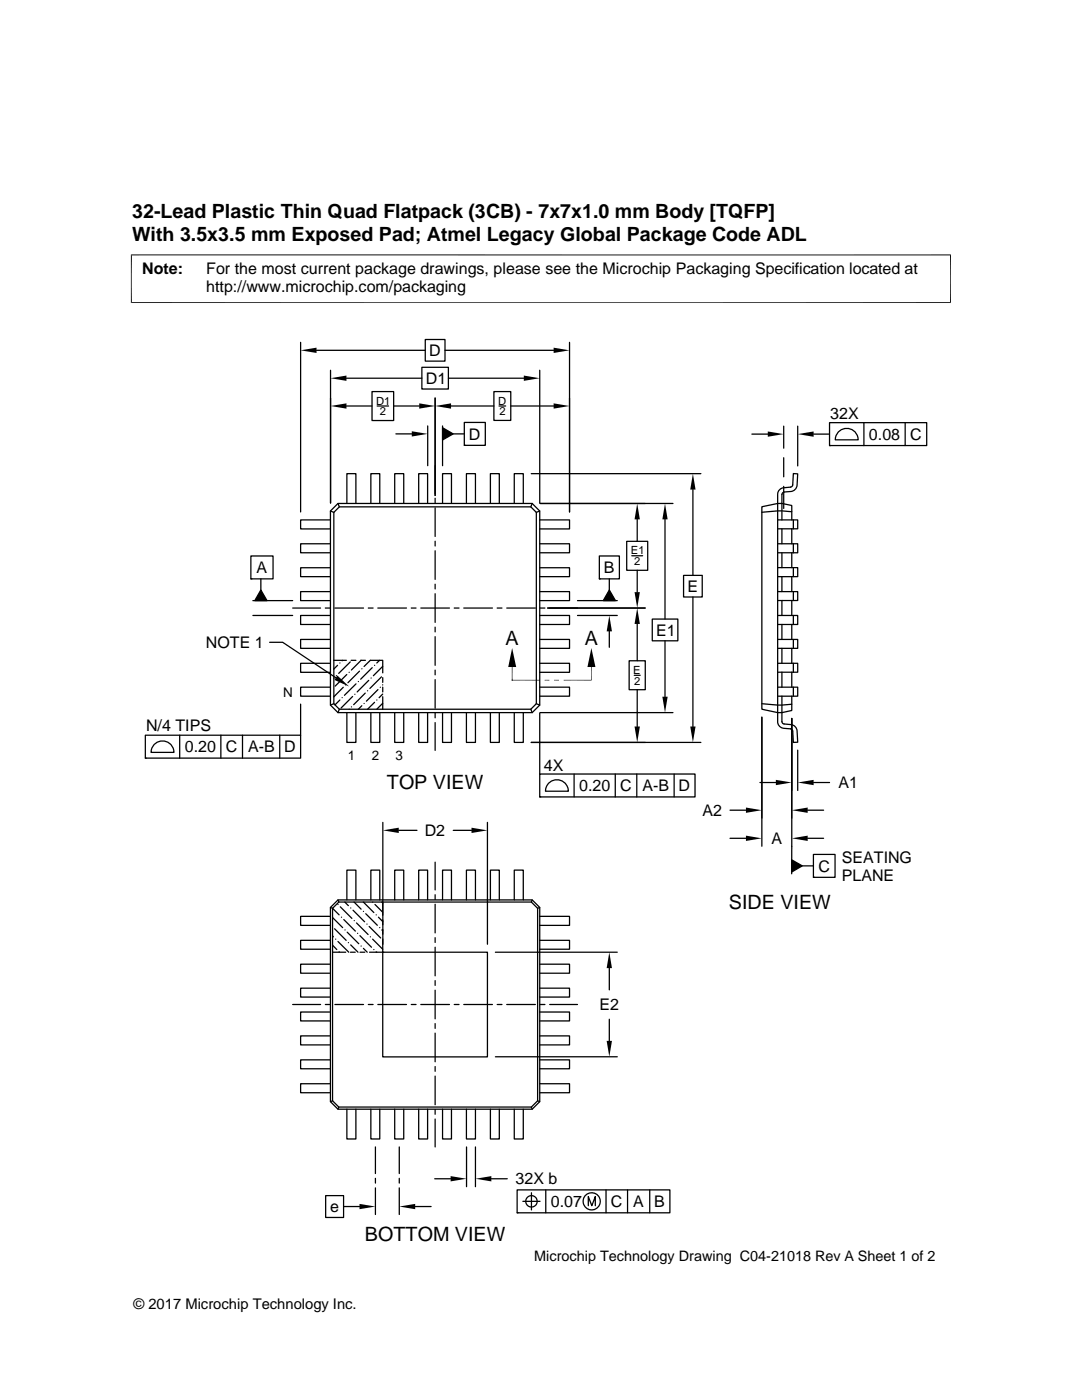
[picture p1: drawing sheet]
<svg xmlns="http://www.w3.org/2000/svg" width="216mm" height="279mm" viewBox="0 0 216 279" stroke-linecap="round" stroke-linejoin="round" font-family="sans-serif">
<g fill="none" stroke="#000" stroke-width=".25">
<path d="M60 68.3v33.9M63.2 69.9h21.7M66 73.9v26.5M69.1 75.5h15.1M74.2 78.1h4.3v5.8h-4.3zM84.2 73.3h5.3v4.3h-5.3zM84.9 67.8h3.9v4.3h-3.9zM86.8 79.4v19.5M88.8 69.9h21.7M89.5 75.5h15M98.6 78.1h3.3v5.8h-3.3zM107.7 73.9v26.5"/>
<path d="M113.6 68.3v33.9M69.1 81h5.1M75.2 81h2.3M78.5 81h5.2M79 86.6h3.2M85.3 85v7.9M86.8 99.4v1M88.3 85v7.9M88.3 85.4l2.1 1.2-2.1 1.2zM90 81h8.6M90.4 86.6h2.2M92.6 84.3h4.2v4.6h-4.2z"/>
<path d="M92.6 88.9h.1M99.6 81h1.3M101.9 81h8.6M106 94.5h33.8M138.3 97.7v17.1M150 86.6h3.2M156.4 85v4.5M156.4 91.4v3.8M156.4 97.1v4.4M159.2 85v8M162.3 86.6h3.2M165.5 84.3h19.4v4.6h-19.4z"/>
<path d="M165.5 88.9h.1M167.4 86.1a2.29 2.29 0 0 1 2.5-.4 2.29 2.29 0 0 1 1.3 2.1h-4.5l.3-1.2zM172.4 84.3v4.6M180.6 84.3v4.6M50.1 111h4.4v4.5h-4.4zM50.1 115.5h.1M50.5 119.9h7.9M52 115.5v2.3M52 117.8l1.3 2.1h-2.5zM65.9 102l.7 .3M65.9 103.8h-5.9v1.8h5.9M65.9 108.5h-5.9v1.8h5.9"/>
<path d="M65.9 113.3h-5.9v1.8h5.9M65.9 118.1h-5.9v1.8h5.9M67.4 100.5h38.8l1.5 1.5v38.7l-1.5 1.5h-38.8l-1.5-1.5v-38.7zM67.4 100.5l.3 .7M67.7 101.2h38.2l1.1 1.1v38.1l-1.1 1.1h-38.2l-1.1-1.1v-38.1zM69.2 100.5v-6h1.8v6M74 100.5v-6h1.8v6M78.8 100.5v-6h1.8v6M83.5 100.5v-6h1.8v6M86.8 101.3v5.8M86.8 108v1M86.8 109.9v5.7"/>
<path d="M86.8 116.6v.9M86.8 118.5v5.7M88.3 100.5v-6h1.8v6M93.1 100.5v-6h1.8v6M97.9 100.5v-6h1.7v6M102.6 100.5v-6h1.8v6M106.2 100.5l-.3 .7M107.7 118.1h5.9v1.8h-5.9M107.7 113.3h5.9v1.8h-5.9M107.7 108.5h5.9v1.8h-5.9M107.7 103.8h5.9v1.8h-5.9M107.7 102l-.7 .3"/>
<path d="M107.8 100.5h26.5M115.2 119.9h8M119.6 111h4v4.5h-4zM119.6 115.5h.1M121.6 117.8l1.2 2.1h-2.4zM121.6 115.5v2.3M125.1 108h4.1v5.8h-4.1zM126.1 110.9h2.1M127.1 103.7v4.3M127.1 113.8v4.4M132.7 103.7v19.8M136.4 114.8h3.7v4.3h-3.7z"/>
<path d="M138.3 119.1v25.9M155.2 103.8h4v1.7h-4M155.2 108.5h4v1.8h-4M155.2 113.3h4v1.8h-4M155.2 118.1h4v1.7h-4M156 103.8v-5.1l.3-.4a4.3 4.3 0 0 0 2.2-.5l.5-.6v-.4l.2-2.2-.9-.1-.1 2.3-.2 .3-.3 .1a2.55 2.55 0 0 0-2.2 .6l-.3 .9v45.3a1.34 1.34 0 0 0 1.2 1.4l1.3 .1 .4 .3 .2 2.4 .9-.1-.2-2.2a1.35 1.35 0 0 0-1.2-1.3l-1.3-.1-.4-.3-.1-5.3M156 105.5v3M156 110.3v3M156 115.1v3M156 119.8v3M158 102.1l-2.8-.1-3.2 .2M158 105.5v3"/>
<path d="M158 110.3v3M158 115.1v3M158 119.8v3M158 103.8v-2.9l-2-.4h-.8l-3.2 .6v40.4l3.2 .7h.8l2-.4v-2.9M158.3 103.8v1.7M158.3 108.5v1.8M158.3 113.3v1.8M158.3 118.1v1.7M50.5 122.8h7.9M53.8 128.2h2.6l10.6 7.1M58.4 121.3h5.6M64.9 121.3h1"/>
<path d="M65.9 122.8h-5.9v1.8h5.9M65.9 127.6h-5.9v1.8h5.9M65.9 132.4h-5.9v1.8h5.9M65.9 137.1h-5.9v1.8h5.9M66.6 131.8h2.5M66.7 135.3l-.1 .1M66.8 121.3h5.7M67.1 134.9h.1M67.4 132.8l-.8 .7M67.8 132.3h.1M67.8 139.7l-1 1M68.3 139.2h.1"/>
<path d="M68.3 131.8v.1M68.5 137.2l-1.9 1.9M69 136.7h.1M69.2 134.6l-2.3 2.3M69.7 134.2h.1M69.9 132.1l-2.3 2.3M70.1 131.8h.9M70.4 139l-2.3 2.3M70.8 138.6h.1M71 136.5l-2.3 2.3M71.5 136h.1M71.7 133.9l-2.3 2.3"/>
<path d="M72 131.8h.9M72.1 131.8l-2 1.9M72.2 133.5h.1M72.6 133l1.3-1.2h2.5v2.5M72.9 138.3l-2.3 2.3M73.3 137.9h.1M73.5 121.3h.9M73.6 135.8l-2.3 2.3M74 135.3h.1M74.3 133.2l-2.3 2.4M74.7 132.8h.1M75.2 139.7h.1"/>
<path d="M75.4 121.3h5.7M75.4 137.6l-2.3 2.3M75.7 131.8l-.5 .5M75.9 137.2h.1M76.1 135.1l-2.3 2.3M76.4 133l-1.9 1.9M76.4 136.7h-.1M76.4 138.5l-.8 .7M76.4 135.2v1M76.4 137.1v1M76.4 139v2.5M82.1 121.3h.9"/>
<path d="M84 121.3h5.7M86.8 125.2v.9M86.8 127.1v5.7M86.8 133.7v1M86.8 135.6v5.8M90.6 121.3h1M92.5 121.3h5.8M99.2 121.3h1M101.1 121.3h5.7M107.7 137.1h5.9v1.8h-5.9M107.7 132.4h5.9v1.8h-5.9M107.7 127.6h5.9v1.8h-5.9"/>
<path d="M107.7 122.8h5.9v1.8h-5.9M107.8 121.3h.9M109.3 121.3h19.4M115.2 122.8h8M121.6 126v3.2M125.5 131.9h3.3v5.7h-3.3zM126.6 134.8h1.1M127.1 124.5v7.4M127.1 137.6v7.4M130.2 123.5h5.1v4.4h-5.1zM132.7 127.9v11.1M155.2 122.8h4v1.8h-4"/>
<path d="M155.2 127.6h4v1.8h-4M155.2 137.1h4v1.8h-4M155.2 132.4h4v1.8h-4M156 124.6v3M156 129.4v3M156 134.2v2.9M158 124.6v3M158 129.4v3M158 134.2v2.9M158.3 122.8v1.8M158.3 127.6v1.8M158.3 132.4v1.8"/>
<path d="M158.3 137.1v1.8M29 146.7h31v4.6h-31zM29 151.3h.1M30.9 148.4a2.29 2.29 0 0 1 2.5-.3 2.29 2.29 0 0 1 1.3 2.1h-4.6l.4-1.2zM35.9 146.7v4.6M44.1 146.7v4.6M48.4 146.7v4.6M55.8 146.7v4.6M60 140.5v6.2M66.6 140.4l-.7 .3M67.7 141.5l-.3 .7M69.2 142.2v6h1.8v-6"/>
<path d="M69.7 141.5h.1M70.1 141.1h.1M72.2 140.8l-.7 .7M72.6 140.4h.1M74 142.2v6h1.8v-6M74.7 140.2l-1.4 1.3M76.4 140.4l-1.2 1.1M78.8 142.2v6h1.8v-6M83.5 142.2v6h1.8v-6M86.8 142.3v1M86.8 144.2v5.6M88.3 142.2v6h1.8v-6"/>
<path d="M93.1 142.2v6h1.8v-6M97.9 142.2v6h1.7v-6M102.6 142.2v6h1.8v-6M105.9 141.5l.3 .7M106 148.2h33.8M107 140.4l.7 .3M107.7 154.5h31v4.5h-31zM107.7 159h.1M107.7 142.3v12.2M107.8 142.2h26.5M109.6 156.2a2.29 2.29 0 0 1 2.5-.4 2.29 2.29 0 0 1 1.3 2.1h-4.6l.4-1.2zM114.6 154.5v4.5"/>
<path d="M122.8 154.5v4.5M127.1 154.5v4.5M134.5 154.5v4.5M151.6 156.2h3.2M152 140.4l3.2 .3 2.8-.2M152 143.1v25.8M158 143.4v31M159.2 149.7v8.1M162.3 156.2h3.2M67.4 179.6l.2 .4M67.4 179.6h38.8l1.5 1.5v38.8l-1.5 1.5h-38.8l-1.5-1.5v-38.8zM69.2 179.6v-5.9h1.8v5.9"/>
<path d="M74 179.6v-5.9h1.8v5.9M76.4 164.1v24.3M78.8 179.6v-5.9h1.8v5.9M79.6 165.7h3.6M83.5 179.6v-5.9h1.8v5.9M86.8 172.1v5.5M86.8 178.6v.9M88.3 179.6v-5.9h1.8v5.9M90.4 165.7h3.7M93.1 179.6v-5.9h1.8v5.9M97.3 164.1v24.3M97.9 179.6v-5.9h1.7v5.9"/>
<path d="M102.6 179.6v-5.9h1.8v5.9M106.2 179.6l-.2 .4M145.7 161.7h3.1M145.7 167.3h3.1M158 171.6l2.1 1.2-2.1 1.2zM160.1 172.8h2.2M161.2 161.7h3.1M161.2 167.3h3.1M162.3 170.5h4.3v4.6h-4.3zM162.3 175.1h.1M65.9 197.2h-5.9v1.8h5.9M65.9 192.4h-5.9v1.8h5.9"/>
<path d="M65.9 187.7h-5.9v1.7h5.9M65.9 182.9h-5.9v1.8h5.9M65.9 181.1l.5 .2 1.3 1.3M66.4 190h2.6M66.4 183.1l2 2M66.4 188.6l.8 .9M66.4 186.8l.1 .2M66.8 185.4l2.3 2.3M67 187.4h.1M67.4 180.5h.1M67.4 187.9l2.2 2.1M67.6 180h38.4l1.3 1.3v38.4l-1.3 1.2h-38.4l-1.2-1.2v-38.4z"/>
<path d="M67.7 190h.1M67.9 181l2.3 2.3M68.1 183h.1M68.6 183.5l2.3 2.3M68.8 180l.7 .7M68.8 185.6h.1M69.3 186l2.3 2.3M69.5 188.1h.1M69.9 190h1M70 181.2h.1M70 188.6l1.4 1.4M70.4 181.7l2.3 2.3"/>
<path d="M70.7 180l1.4 1.4M70.7 183.7h.1M71.1 184.2l2.3 2.3M71.4 186.3h.1M71.8 186.7l2.3 2.3M71.8 190h1M72.1 188.8h.1M72.5 180l2.1 2.1M72.5 181.9h.1M72.5 189.3l.8 .7M73 182.4l2.3 2.3M73.2 184.4h.1"/>
<path d="M73.7 184.9l2.3 2.3M73.9 187h.1M74.4 180h.1M74.4 187.4l2 2M74.6 189.5h.1M74.8 180.5l1.6 1.6M75.1 182.6h.1M75.1 190h.1M75.5 183l.9 .9M75.8 185.1h.1M76.2 180l.2 .2M76.2 185.6l.2 .2"/>
<path d="M76.4 187.4v2.6h-2.7M76.4 190h20.9v20.9h-20.9zM76.4 190h.1M86.8 180.5v5.7M86.8 187.1v1M86.8 189v5.8M86.8 195.7v1M86.8 197.6v5.7M98.8 190h24.4M107.7 182.9h5.9v1.8h-5.9M107.7 187.7h5.9v1.7h-5.9M107.7 192.4h5.9v1.8h-5.9"/>
<path d="M107.7 197.2h5.9v1.8h-5.9M107.7 181.1l-.4 .2M121.6 193.2v4.3M58.4 200.5h5.6M64.9 200.5h1M65.9 216.3h-5.9v1.8h5.9M65.9 211.5h-5.9v1.8h5.9M65.9 206.7h-5.9v1.8h5.9M65.9 202h-5.9v1.8h5.9M66.4 219.7l-.5 .2M66.8 200.5h5.7M73.5 200.5h.9"/>
<path d="M75.4 200.5h5.7M82.1 200.5h.9M84 200.5h5.7M86.8 204.3v.9M86.8 206.2v5.7M86.8 212.9v.9M86.8 214.8v5.7M90.6 200.5h1M92.5 200.5h5.8M98.8 210.9h24.4M99.2 200.5h1M101.1 200.5h5.7"/>
<path d="M107.3 219.7l.4 .2M107.7 202h5.9v1.8h-5.9M107.7 206.7h5.9v1.8h-5.9M107.7 211.5h5.9v1.8h-5.9M107.7 216.3h5.9v1.8h-5.9M107.8 200.5h.9M109.7 200.5h5.5M121.6 203.4v4.3M65 238.6h3.6v4.4h-3.6zM67.6 220.9l-.2 .5M69.2 221.4v5.9h1.8v-5.9M74 221.4v5.9h1.8v-5.9"/>
<path d="M74.9 228.9v5.3M74.9 235.2v.9M74.9 237.1v5.3M78.8 221.4v5.9h1.8v-5.9M79.7 228.9v5.3M79.7 235.2v.9M79.7 237.1v5.3M83.5 221.4v5.9h1.8v-5.9M86.7 235.2h3.2M86.8 221.4v1M86.8 223.3v5.6M88.3 221.4v5.9h1.8v-5.9"/>
<path d="M93.1 221.4v5.9h1.8v-5.9M93.1 228.9v7.9M94.9 228.9v7.9M97.9 221.4v5.9h1.7v-5.9M98 235.2h3.2M102.6 221.4v5.9h1.8v-5.9M103.2 237.5h30.5v4.5h-30.5zM104.3 239.8h3.5M106 220.9l.2 .5M106 238v3.5M108.9 237.5v4.5M120.9 237.5v4.5"/>
<path d="M125.2 237.5v4.5M129.6 237.5v4.5M68.6 240.8h3.1M82.8 240.8h3.2M103.2 242h.1M117.4 240.6v-1.8l.7 1.8 .7-1.8v1.8"/>
<circle cx="106" cy="239.8" r="1.14"/>
<circle cx="118.1" cy="239.8" r="1.71"/>
</g>
<path d="M26.1 50.9h163.7M26.2 50.8v9.7M189.7 50.8v9.7M26.1 60.4h163.7M102.2 133.1v2.7M102.2 135.7h5.5M118 133.1v2.6h-5.5" fill="none" stroke="#000" stroke-width=".2"/>
<g fill="#000">
<path d="M60 69.9l3.2-.5v1zM66 75.5l3.1-.5v1zM104.5 75l3.2 .5-3.2 .5zM110.5 69.4l3.1 .5-3.1 .5zM66 81l3.1-.5v1.1zM82.2 86.1l3.1 .5-3.1 .5zM83.7 80.5l3.1 .5-3.1 .6zM88.3 85.4l2.1 1.2-2.1 1.2zM86.8 81l3.2-.5v1.1zM110.5 80.5l3.1 .5-3.1 .6zM138.3 94.5l.5 3.2h-1.1zM153.2 86.1l3.2 .5-3.2 .6z"/>
<path d="M159.2 86.6l3.1-.5v1.1zM52 117.8l1.3 2.1h-2.5zM121.6 117.8l1.2 2.1h-2.4zM127.1 100.5l.6 3.2h-1.1zM126.6 118.2h1.1l-.6 3.1zM132.7 100.5l.5 3.2h-1zM67.3 134.8l2.4 2.2-3-1.3zM102.2 129.3l.8 3.8h-1.6zM108.7 135.8l.9-.1v.1zM108.7 135.7h.9l-.9 .1zM110.6 135.8l.9-.1v.1zM110.6 135.7h.9l-.9 .1z"/>
<path d="M118 129.3l.8 3.8h-1.6zM121.6 122.8l.5 3.2h-1zM127.1 121.3l.6 3.2h-1.1zM132.2 139h1l-.5 3.2zM126.6 145h1.1l-.6 3.2zM137.7 145h1.1l-.5 3.2zM154.8 155.6l3.2 .6-3.2 .5zM159.2 156.2l3.1-.6v1.1zM76.4 165.7l3.2-.5v1zM94.1 165.2l3.2 .5-3.2 .5zM148.8 166.8l3.2 .5-3.2 .5zM148.8 161.2l3.2 .5-3.2 .5z"/>
<path d="M158 171.6l2.1 1.2-2.1 1.2zM158 167.3l3.2-.5v1zM158 161.7l3.2-.5v1zM121.6 190l.5 3.2h-1zM121.1 207.7h1l-.5 3.2zM89.9 234.7l3.2 .5-3.2 .6zM94.9 235.2l3.1-.5v1.1zM71.7 240.3l3.2 .5-3.2 .5zM79.7 240.8l3.1-.5v1z"/>
</g>
<g font-size="3.9">
<text x="26.4" y="43.5">32-Lead Plastic Thin Quad Flatpack (3CB) - 7x7x1.0 mm Body [TQFP]</text>
<text x="26.4" y="48">With 3.5x3.5 mm Exposed Pad; Atmel Legacy Global Package Code ADL</text>
<text x="100.9" y="128.8">A</text>
<text x="116.7" y="128.8">A</text>
<text x="77.2" y="157.5">TOP VIEW</text>
<text x="145.4" y="181.4">SIDE VIEW</text>
<text x="72.8" y="247.8">BOTTOM VIEW</text>
</g>
<g font-size="3.2">
<text x="28.4" y="54.6">Note:</text>
<text x="41.1" y="58.3">http://www.microchip.com/packaging</text>
<text x="41.1" y="54.6">For the most current package drawings, please see the Microchip Packaging Specification located at</text>
<text x="85.6" y="71.1">D</text>
<text x="85" y="76.6">D1</text>
<text x="165.7" y="83.6">32X</text>
<text x="93.6" y="87.7">D</text>
<text x="173.4" y="87.8">0.08</text>
<text x="181.6" y="87.8">C</text>
<text x="51.2" y="114.4">A</text>
<text x="120.5" y="114.4">B</text>
<text x="137.2" y="118.1">E</text>
<text x="41.1" y="129.3">NOTE 1</text>
<text x="130.9" y="126.9">E1</text>
<text x="29.1" y="145.9">N/4 TIPS</text>
<text x="36.9" y="150.1">0.20</text>
<text x="45.1" y="150.2">C</text>
<text x="49.5" y="150.2">A-B</text>
<text x="56.7" y="150.2">D</text>
<text x="108.5" y="153.9">4X</text>
<text x="115.6" y="157.9">0.20</text>
<text x="123.7" y="157.9">C</text>
<text x="128.2" y="157.9">A-B</text>
<text x="135.4" y="157.9">D</text>
<text x="167.3" y="157.3">A1</text>
<text x="84.8" y="166.9">D2</text>
<text x="140.2" y="162.8">A2</text>
<text x="153.9" y="168.4">A</text>
<text x="163.3" y="173.9">C</text>
<text x="168" y="172.1">SEATING</text>
<text x="168" y="175.8">PLANE</text>
<text x="119.6" y="201.6">E2</text>
<text x="102.9" y="236.4">32X b</text>
<text x="65.9" y="241.9">e</text>
<text x="109.9" y="240.9">0.07</text>
<text x="121.9" y="240.9">C</text>
<text x="126.4" y="240.9">A</text>
<text x="130.6" y="240.9">B</text>
</g>
<g font-size="2.9">
<text x="106.6" y="251.7">Microchip Technology Drawing C04-21018 Rev A Sheet 1 of 2</text>
<text x="26.6" y="261.3">© 2017 Microchip Technology Inc.</text>
</g>
<g font-size="2.7">
<text x="56.5" y="139">N</text>
<text x="69.4" y="151.7">1</text>
<text x="74.2" y="151.7">2</text>
<text x="78.9" y="151.7">3</text>
</g>
<g font-size="2.2">
<text x="75.1" y="80.8">D1</text>
<text x="75.8" y="82.9">2</text>
<text x="99.4" y="80.8">D</text>
<text x="99.7" y="82.9">2</text>
<text x="125.9" y="110.7">E1</text>
<text x="126.6" y="112.8">2</text>
<text x="126.4" y="134.5">E</text>
<text x="126.6" y="136.6">2</text>
</g>
</svg>
